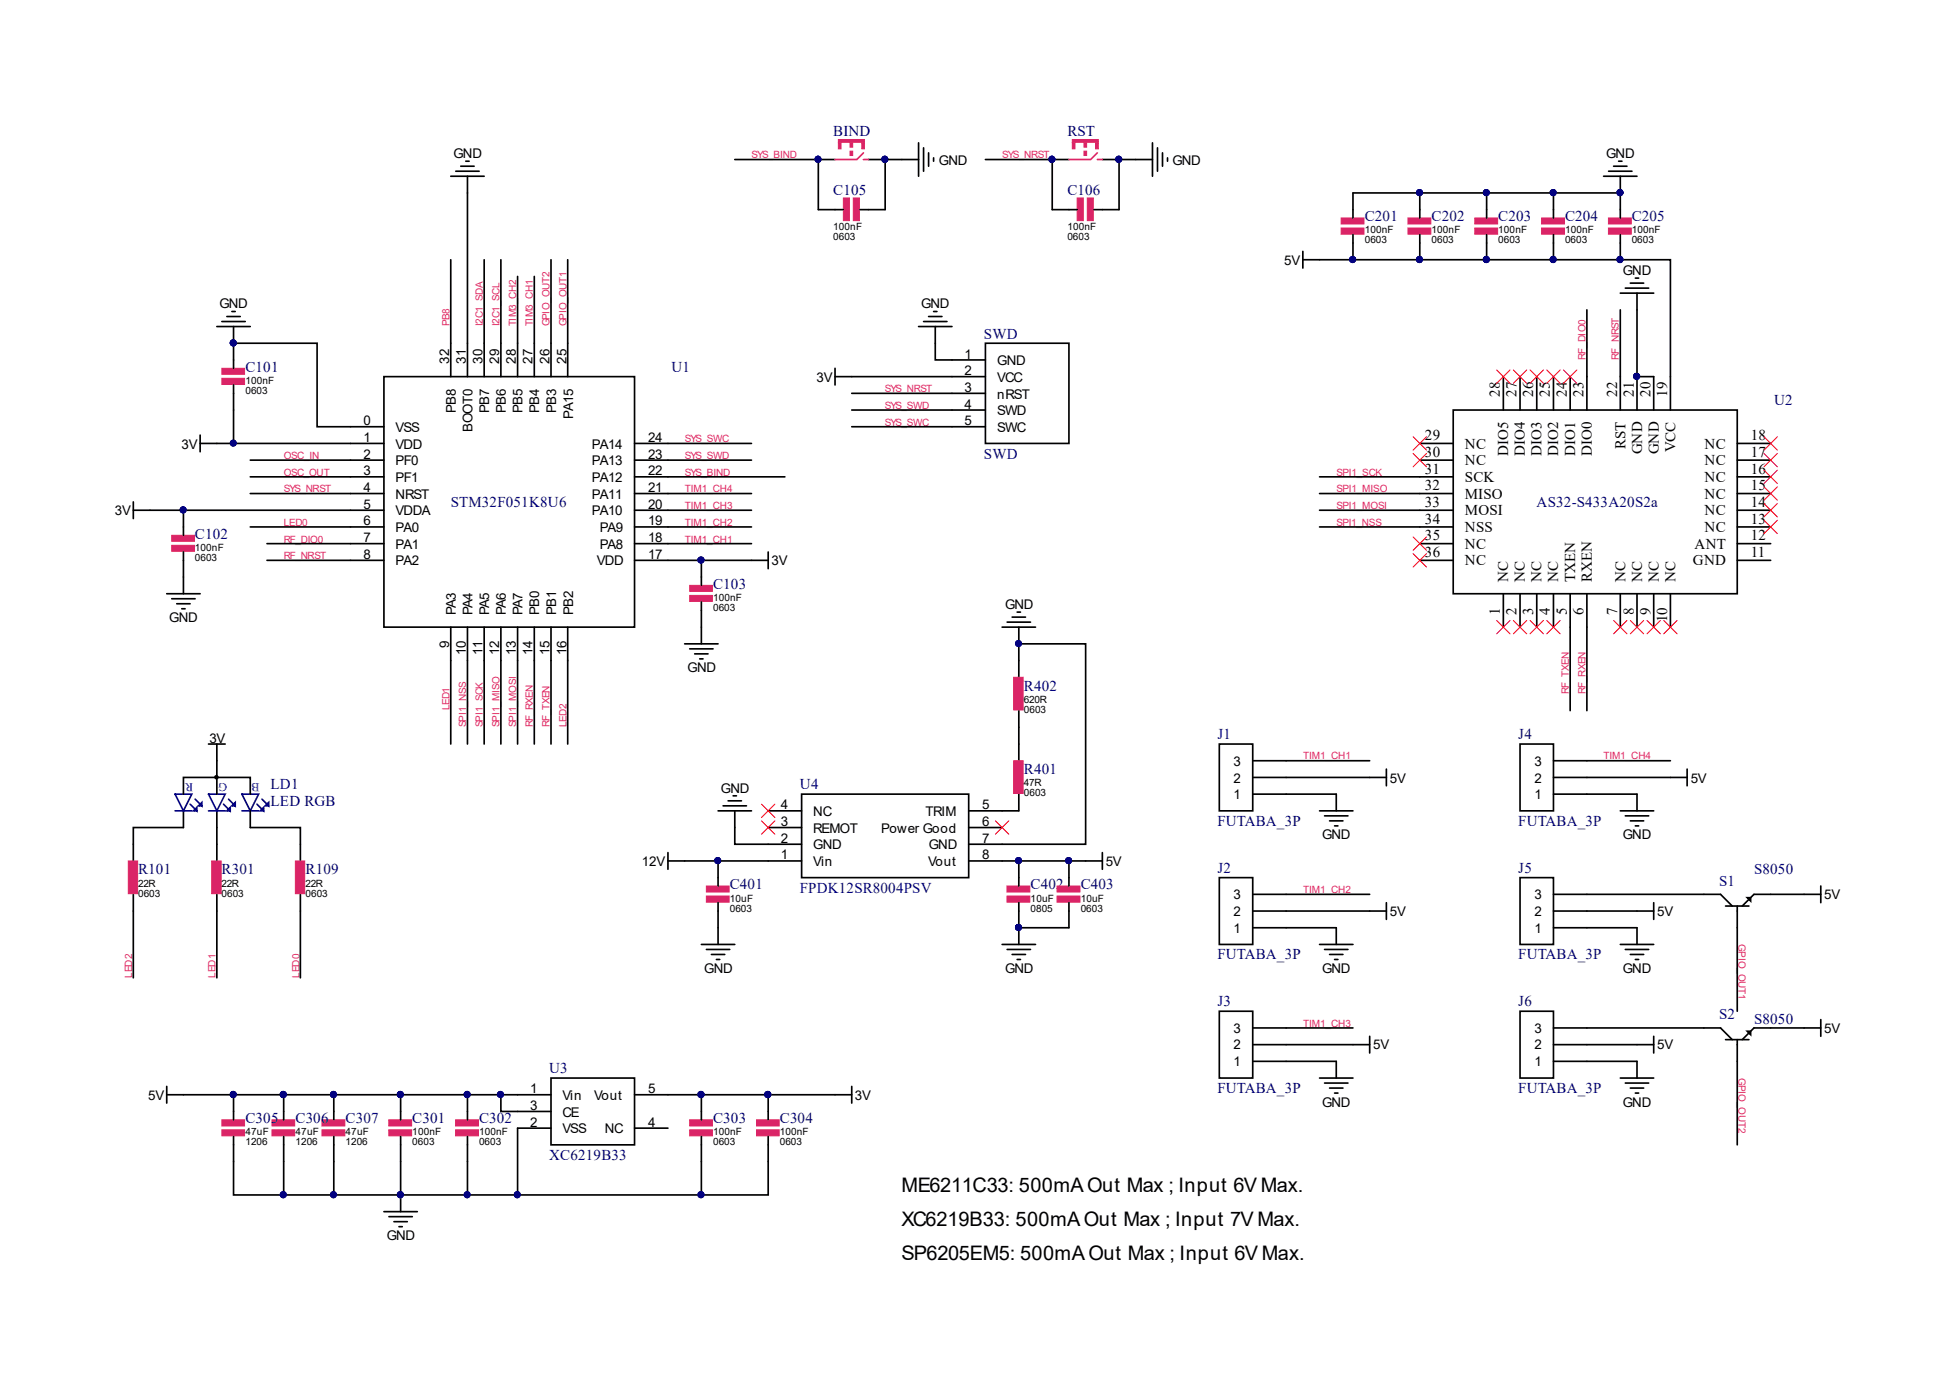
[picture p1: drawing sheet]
<svg xmlns="http://www.w3.org/2000/svg" width="297mm" height="210mm" viewBox="0 0 297 210" stroke-linecap="round" stroke-linejoin="round" font-family="sans-serif">
<g fill="none" stroke="#000" stroke-width=".25">
<path d="M68.6 39.5v17.8M68.6 26.8h5.1M69.4 26h3.5M70.1 25.3h2.1M70.9 24.5h.5M71.1 26.8v30.5M73.7 39.5v17.8M76.2 39.5v17.8M83.8 39.5v17.8M86.4 39.5v17.8M111.8 24.3h12.7v7.6h3.8M124.5 24.3h2.6"/>
<path d="M132.2 24.3h2.5M139.8 24.3h-5.1v7.6h-3.8M139.8 21.7v5.1M140.5 22.5v3.5M141.3 23.2v2.1M142.1 24v.5M149.9 24.3h10.2v7.6h3.8M160.1 24.3h2.6M167.7 24.3h2.6M175.4 24.3h-5.1v7.6h-3.8M175.4 21.7v5.1M176.1 22.5v3.5"/>
<path d="M176.9 23.2v2.1M177.7 24v.5M198.3 39.5h55.9v22.9M198.3 38.2v2.6M205.9 35.7v3.8M216.1 29.3v3.9M216.1 35.7v3.8M226.2 29.3v3.9M226.2 35.7v3.8M236.4 29.3v3.9M236.4 35.7v3.8M244 26.8h5.1"/>
<path d="M244.8 26h3.5M245.5 25.3h2.1M246.3 24.5h.5M246.6 26.8v6.4M246.6 35.7v3.8M246.6 29.3h-40.7v3.9M33 49.7h5.1M33.8 48.9h3.5M34.5 48.1h2.1M35.3 47.4h.5M35.5 49.7v6.3M35.5 58.6v8.8"/>
<path d="M35.5 52.2h12.8v12.7h10.1M58.4 57.3h38.2v38.1h-38.2zM78.8 42v15.3M81.3 42v15.3M127.1 56v2.6M127.1 57.3h22.8M129.6 59.8h20.3M139.8 49.7h5.1M140.5 48.9h3.6M141.3 48.1h2M142.1 47.4h.5M142.3 49.7v5h7.6"/>
<path d="M149.9 52.2h12.8v15.2h-12.8zM228.8 57.3v5.1M231.3 57.3v5.1M233.8 57.3v5.1M236.4 57.3v5.1M238.9 57.3v5.1M241.5 47.1v15.3M246.6 47.1v15.3M246.6 44.6h5M247.3 43.8h3.6M248.1 43.1h2M248.9 42.3h.5"/>
<path d="M249.1 44.6v12.7h2.5v5.1M249.1 57.3v5.1M20.3 76.3v2.6M20.3 77.6h38.1M27.9 77.6v3.8M30.5 66.2v2.5M30.5 67.4h27.9M38.1 70h20.3M38.1 72.5h20.3M38.1 75.1h20.3M96.6 67.4h17.8M96.6 70h17.8"/>
<path d="M96.6 72.5h22.8M96.6 75.1h17.8M96.6 77.6h17.8M129.6 64.9h20.3M129.6 62.4h20.3M200.8 72.5h20.3M200.8 75.1h20.3M200.8 77.6h20.3M216.1 67.4h5M216.1 70h5M221.1 62.4h43.3v27.9h-43.3zM264.4 67.4h5"/>
<path d="M264.4 70h5M264.4 72.5h5M264.4 75.1h5M264.4 77.6h5M25.4 90.3h5.1M26.1 91.1h3.6M26.9 91.8h2M27.7 92.6h.5M27.9 84v6.3M38.1 80.1h20.3M40.6 82.7h17.8M40.6 85.2h17.8"/>
<path d="M68.6 95.4v17.8M71.1 95.4v17.8M73.7 95.4v17.8M76.2 95.4v17.8M78.8 95.4v17.8M81.3 95.4v17.8M83.8 95.4v17.8M86.4 95.4v17.8M96.6 85.2h20.3M96.6 80.1h17.8M96.6 82.7h17.8M104.2 97.9h5.1"/>
<path d="M104.9 98.7h3.6M105.7 99.5h2M106.7 85.2v3.8M106.7 91.6v6.3M116.9 84v2.5M152.5 95.4h5.1M153.3 94.6h3.5M154 93.9h2.1M154.8 93.1h.5M155 95.4v2.5M200.8 80.1h20.3M216.1 82.7h5"/>
<path d="M216.1 85.2h5M228.8 90.3v5.1M231.3 90.3v5.1M233.8 90.3v5.1M236.4 90.3v5.1M238.9 90.3v17.8M241.5 90.3v17.8M246.6 90.3v5.1M249.1 90.3v5.1M251.6 90.3v5.1M254.2 90.3v5.1M264.4 80.1h5"/>
<path d="M264.4 82.7h5M264.4 85.2h5M31.7 113.2h2.6M33 113.2v7.6M33.1 118.2l-.1-.2-.3 .2 .2 .2 .2-.1M106.5 100.2h.5M155 103v-5.1h10.2v30.5h-17.8M155 108.1v7.6M185.5 113.2h5.1v10.1h-5.1zM190.6 118.3h20.4M190.6 115.7h17.8M211 117v2.5"/>
<path d="M231.3 113.2h5.1v10.1h-5.1zM236.4 118.3h20.3M236.4 115.7h17.8M256.7 117v2.5M20.3 136v12.7M27.9 120.8v-2.5h10.2v2.5M27.9 123.3v2.6h-7.6v5.1M33 123.3v7.7M33 136v12.7M38.1 123.3v2.6h7.6v5.1M45.7 136v12.7M101.6 129.7v2.5"/>
<path d="M101.6 131h20.4M109.3 123.3h5.1M109.3 131v3.8M109.3 137.3v6.4M110 122.6h3.6M110.8 121.8h2M111.6 121h.5M111.8 123.3v5.1h10.2M116.9 123.3h5.1M116.9 125.9h5.1M122 120.8h25.4v12.7h-25.4zM147.4 131h20.3"/>
<path d="M147.4 125.9h5.1M155 120.8v2.5h-7.6M155 131v3.8M155 137.3v6.4M162.7 137.3v3.8h-7.7M162.7 131v3.8M167.7 129.7v2.5M185.5 133.5h5.1v10.2h-5.1zM190.6 120.8h12.7v2.5M190.6 138.6h20.4M190.6 136h17.8M200.8 123.3h5.1"/>
<path d="M201.6 124.1h3.5M202.3 124.9h2.1M203.1 125.6h.5M211 137.3v2.5M231.3 133.5h5.1v10.2h-5.1zM236.4 120.8h12.7v2.5M236.4 138.6h15.2M236.4 136h25.4l1.8 1.8M246.6 123.3h5M247.3 124.1h3.6M248.1 124.9h2M248.9 125.6h.5"/>
<path d="M251.6 137.3v2.5M262.6 137.8h3.5M264.4 137.8v16M265.9 136.5h.5v.5zM277.1 136h-10.2l-1.8 1.8M277.1 134.8v2.5M106.7 143.7h5.1M107.5 144.4h3.6M108.3 145.2h2M109 145.9h.5M152.5 143.7h5.1M153.3 144.4h3.5"/>
<path d="M154 145.2h2.1M154.8 145.9h.5M185.5 153.8h5.1v10.2h-5.1zM190.6 141.1h12.7v2.6M190.6 158.9h17.8M190.6 156.4h15.3M200.8 143.7h5.1M201.6 144.4h3.5M202.3 145.2h2.1M203.1 145.9h.5M208.4 157.6v2.6M231.3 153.8h5.1v10.2h-5.1z"/>
<path d="M236.4 141.1h12.7v2.6M236.4 158.9h15.2M236.4 156.4h25.4l1.8 1.7M246.6 143.7h5M247.3 144.4h3.6M248.1 145.2h2M248.9 145.9h.5M251.6 157.6v2.6M262.6 158.1h3.5M264.4 158.1v16M265.9 156.9h.5v.5zM277.1 156.4h-10.2l-1.8 1.7"/>
<path d="M277.1 155.1v2.5M25.4 165.2v2.6M25.4 166.5h58.4M35.5 172.9v8.9h15.3M35.5 166.5v3.8M43.2 166.5v3.8M43.2 172.9v8.9M50.8 172.9v8.9h10.2v2.5M50.8 166.5v3.8M61 172.9v8.9h55.9v-8.9M61 166.5v3.8M71.1 166.5v3.8"/>
<path d="M71.1 172.9v8.9M76.2 166.5v2.6h7.6M83.8 171.6h-5v10.2M83.8 164h12.8v10.1h-12.8zM96.6 166.5h33M96.6 171.6h5M106.7 166.5v3.8M106.7 172.9v8.9M116.9 166.5v3.8M129.6 165.2v2.6M190.6 161.4h12.7v2.6M200.8 164h5.1"/>
<path d="M201.6 164.7h3.5M202.3 165.5h2.1M203.1 166.3h.5M236.4 161.4h12.7v2.6M246.6 164h5M247.3 164.7h3.6M248.1 165.5h2M248.9 166.3h.5M58.4 184.3h5.1M59.2 185.1h3.5M59.9 185.8h2.1M60.7 186.6h.5"/>
</g>
<g fill="#000080" stroke="#000080" stroke-width=".15">
<circle cx="249" cy="57.2" r=".46"/>
<circle cx="27.9" cy="77.6" r=".46"/>
<circle cx="35.5" cy="52.2" r=".46"/>
<circle cx="106.7" cy="85.2" r=".46"/>
<circle cx="60.9" cy="166.5" r=".46"/>
<circle cx="71.1" cy="166.5" r=".46"/>
<circle cx="106.7" cy="166.5" r=".47"/>
<circle cx="116.8" cy="166.5" r=".47"/>
<circle cx="60.9" cy="181.7" r=".46"/>
<circle cx="205.8" cy="39.5" r=".46"/>
<circle cx="216" cy="29.3" r=".46"/>
<circle cx="216" cy="39.5" r=".46"/>
<circle cx="226.2" cy="39.5" r=".46"/>
<circle cx="226.2" cy="29.3" r=".46"/>
<circle cx="236.3" cy="39.5" r=".46"/>
<circle cx="236.3" cy="29.3" r=".46"/>
<circle cx="246.5" cy="39.5" r=".46"/>
<circle cx="246.5" cy="29.3" r=".46"/>
<circle cx="124.5" cy="24.2" r=".46"/>
<circle cx="134.6" cy="24.2" r=".46"/>
<circle cx="160.1" cy="24.2" r=".46"/>
<circle cx="170.2" cy="24.2" r=".46"/>
<circle cx="50.7" cy="166.5" r=".46"/>
<circle cx="43.1" cy="166.5" r=".47"/>
<circle cx="35.5" cy="166.5" r=".46"/>
<circle cx="155" cy="141.1" r=".46"/>
<circle cx="155" cy="130.9" r=".46"/>
<circle cx="109.2" cy="130.9" r=".46"/>
<circle cx="155" cy="97.9" r=".46"/>
<circle cx="162.6" cy="130.9" r=".46"/>
<circle cx="106.7" cy="181.7" r=".47"/>
<circle cx="78.7" cy="181.7" r=".46"/>
<circle cx="71.1" cy="181.7" r=".46"/>
<circle cx="76.2" cy="166.5" r=".47"/>
<circle cx="35.5" cy="67.4" r=".46"/>
<circle cx="50.7" cy="181.7" r=".46"/>
<circle cx="43.1" cy="181.7" r=".47"/>
</g>
<g fill="none" stroke="#f00" stroke-width=".15">
<path d="M227.7 56.3l2.1 2M229.8 56.3l-2.1 2M230.3 56.3l2 2M232.3 56.3l-2 2M232.8 56.3l2.1 2M234.9 56.3l-2.1 2M235.4 56.3l2 2M237.4 56.3l-2 2M237.9 56.3l2.1 2M240 56.3l-2.1 2M215 69l2.1 2M215 66.4l2.1 2.1"/>
<path d="M217.1 69l-2.1 2M217.1 66.4l-2.1 2.1M268.4 66.4l2.1 2.1M268.4 69l2.1 2M268.4 71.5l2.1 2M268.4 74.1l2.1 2M268.4 76.6l2.1 2M268.4 79.1l2.1 2.1M270.5 76.6l-2.1 2M270.5 74.1l-2.1 2M270.5 66.4l-2.1 2.1M270.5 69l-2.1 2"/>
<path d="M270.5 71.5l-2.1 2M270.5 79.1l-2.1 2.1M215 81.7l2.1 2M215 84.2l2.1 2M217.1 84.2l-2.1 2M217.1 81.7l-2.1 2M227.7 94.4l2.1 2M229.8 94.4l-2.1 2M230.3 94.4l2 2M232.3 94.4l-2 2M232.8 94.4l2.1 2M234.9 94.4l-2.1 2"/>
<path d="M235.4 94.4l2 2M237.4 94.4l-2 2M245.5 94.4l2.1 2M247.6 94.4l-2.1 2M248.1 94.4l2 2M250.1 94.4l-2 2M250.6 94.4l2.1 2M252.7 94.4l-2.1 2M253.2 94.4l2 2M255.2 94.4l-2 2M115.9 122.3l2 2M115.9 124.9l2 2"/>
<path d="M117.9 122.3l-2 2M117.9 124.9l-2 2M151.5 124.9l2 2M153.5 124.9l-2 2"/>
</g>
<g fill="#da2467" stroke="#da2467" stroke-width=".15">
<path d="M26.1 82.9h3.5v1h-3.5z"/>
<path d="M26.1 81.4h3.5v.9h-3.5z"/>
<path d="M33.8 57.5h3.4v1h-3.4z"/>
<path d="M33.8 56h3.4v.9h-3.4z"/>
<path d="M104.9 90.6h3.5v.9h-3.5z"/>
<path d="M104.9 89h3.5v1h-3.5z"/>
<path d="M59.2 171.8h3.4v1h-3.4z"/>
<path d="M59.2 170.3h3.4v1h-3.4z"/>
<path d="M69.3 171.8h3.5v1h-3.5z"/>
<path d="M69.3 170.3h3.5v1h-3.5z"/>
<path d="M104.9 171.8h3.5v1h-3.5z"/>
<path d="M104.9 170.3h3.5v1h-3.5z"/>
<path d="M115.1 171.8h3.5v1h-3.5z"/>
<path d="M115.1 170.3h3.5v1h-3.5z"/>
<path d="M204.1 34.7h3.5v.9h-3.5z"/>
<path d="M204.1 33.2h3.5v.9h-3.5z"/>
<path d="M214.2 33.2h3.5v.9h-3.5z"/>
<path d="M214.2 34.7h3.5v.9h-3.5z"/>
<path d="M224.4 34.7h3.5v.9h-3.5z"/>
<path d="M224.4 33.2h3.5v.9h-3.5z"/>
<path d="M234.6 34.7h3.5v.9h-3.5z"/>
<path d="M234.6 33.2h3.5v.9h-3.5z"/>
<path d="M244.8 34.7h3.4v.9h-3.4z"/>
<path d="M244.8 33.2h3.4v.9h-3.4z"/>
<path d="M127.6 21.2h3.9v.4h-3.9z"/>
<path d="M127.6 21.7h.4v.9h-.4z"/>
<path d="M131.1 21.7h.4v.9h-.4z"/>
<path d="M129.4 21.7h.4v.7h-.4z"/>
<path d="M129.4 23h.4v.7h-.4z"/>
<path d="M163.2 21.2h3.9v.4h-3.9z"/>
<path d="M163.2 21.7h.4v.9h-.4z"/>
<path d="M166.7 21.7h.4v.9h-.4z"/>
<path d="M165 21.7h.4v.7h-.4z"/>
<path d="M165 23h.4v.7h-.4z"/>
<path d="M129.8 30.1h1v3.5h-1z"/>
<path d="M128.3 30.1h1v3.5h-1z"/>
<path d="M165.5 30.1h.9v3.5h-.9z"/>
<path d="M163.9 30.1h.9v3.5h-.9z"/>
<path d="M32.2 131h1.5v4.9h-1.5z"/>
<path d="M19.5 131h1.4v4.9h-1.4z"/>
<path d="M49 171.8h3.5v1h-3.5z"/>
<path d="M49 170.3h3.5v1h-3.5z"/>
<path d="M41.4 171.8h3.4v1h-3.4z"/>
<path d="M41.4 170.3h3.4v1h-3.4z"/>
<path d="M33.8 171.8h3.4v1h-3.4z"/>
<path d="M33.8 170.3h3.4v1h-3.4z"/>
<path d="M44.9 131h1.5v4.9h-1.5z"/>
<path d="M153.2 136.3h3.5v.9h-3.5z"/>
<path d="M153.2 134.8h3.5v.9h-3.5z"/>
<path d="M107.5 136.3h3.4v.9h-3.4z"/>
<path d="M107.5 134.8h3.4v.9h-3.4z"/>
<path d="M154.2 115.7h1.5v5h-1.5z"/>
<path d="M154.2 103h1.5v5h-1.5z"/>
<path d="M160.9 136.3h3.4v.9h-3.4z"/>
<path d="M160.9 134.8h3.4v.9h-3.4z"/>
</g>
<path d="M131.4 23.2l-1 1.1h-3.3M131.4 24.3h.8M167 23.2l-1 1.1h-3.3M167 24.3h.7" fill="none" stroke="#da2467" stroke-width=".25"/>
<path d="M265.9 136.5h.5v.5zM265.9 156.9h.5v.5z" fill="#000"/>
<path d="M26.6 120.8h2.6l-1.3 2.5zM26.6 123.3h2.6M28.9 122.3l1 1v-.5l-.5 .5h.5M29.7 121.6l1 1v-.5l-.5 .5h.5M31.7 120.8h2.6l-1.3 2.5zM31.7 123.3h2.6M34 122.3l1 1v-.5l-.5 .5h.5M34.8 121.6l1 1v-.5l-.5 .5h.5M36.8 120.8h2.6l-1.3 2.5zM36.8 123.3h2.6M39.1 122.3l1 1v-.5l-.5 .5h.5M39.9 121.6l1 1v-.5l-.5 .5h.5" fill="none" stroke="#11037f" stroke-width=".25"/>
<g font-size="3">
<text x="137.2" y="181.4">ME6211C33: 500mAOut Max ; Input 6V Max.</text>
<text x="137.2" y="186.4">XC6219B33: 500mAOut Max ; Input 7V Max.</text>
<text x="137.2" y="191.6">SP6205EM5: 500mAOut Max ; Input 6V Max.</text>
</g>
<g font-size="2.3" fill="#000080">
<text x="126.8" y="20.7">BIND</text>
<text x="162.4" y="20.7">RST</text>
<text x="126.8" y="29.6">C105</text>
<text x="162.4" y="29.6">C106</text>
<text x="207.7" y="33.6">C201</text>
<text x="217.8" y="33.6">C202</text>
<text x="228" y="33.6">C203</text>
<text x="238.1" y="33.6">C204</text>
<text x="248.3" y="33.6">C205</text>
<text x="149.7" y="51.5">SWD</text>
<text x="37.4" y="56.6">C101</text>
<text x="102.2" y="56.6">U1</text>
<text x="270" y="61.6">U2</text>
<text x="149.7" y="69.8">SWD</text>
<text x="68.6" y="77.1">STM32F051K8U6</text>
<text x="233.8" y="77.1">AS32-S433A20S2a</text>
<text x="29.7" y="81.9">C102</text>
<text x="108.5" y="89.5">C103</text>
<text x="155.8" y="105.1">R402</text>
<text x="185.3" y="112.5">J1</text>
<text x="231" y="112.5">J4</text>
<text x="155.8" y="117.8">R401</text>
<text x="41.2" y="120.1">LD1</text>
<text x="41.2" y="122.6">LED RGB</text>
<text x="121.7" y="120.1">U4</text>
<text x="185.3" y="125.6">FUTABA_3P</text>
<text x="231" y="125.6">FUTABA_3P</text>
<text x="21" y="133">R101</text>
<text x="33.7" y="133">R301</text>
<text x="46.5" y="133">R109</text>
<text x="111.1" y="135.3">C401</text>
<text x="121.7" y="135.8">FPDK12SR8004PSV</text>
<text x="156.8" y="135.3">C402</text>
<text x="164.4" y="135.3">C403</text>
<text x="185.3" y="132.7">J2</text>
<text x="231" y="132.7">J5</text>
<text x="261.6" y="134.8">S1</text>
<text x="266.9" y="133">S8050</text>
<text x="185.3" y="145.9">FUTABA_3P</text>
<text x="231" y="145.9">FUTABA_3P</text>
<text x="185.3" y="153">J3</text>
<text x="231" y="153">J6</text>
<text x="261.6" y="155.1">S2</text>
<text x="266.9" y="155.8">S8050</text>
<text x="83.6" y="163.2">U3</text>
<text x="185.3" y="166.3">FUTABA_3P</text>
<text x="231" y="166.3">FUTABA_3P</text>
<text x="37.4" y="170.9">C305</text>
<text x="45" y="170.9">C306</text>
<text x="52.6" y="170.9">C307</text>
<text x="62.7" y="170.9">C301</text>
<text x="72.9" y="170.9">C302</text>
<text x="108.5" y="170.9">C303</text>
<text x="118.7" y="170.9">C304</text>
<text x="83.6" y="176.5">XC6219B33</text>
</g>
<g font-size="2.3">
<text x="228.2" y="60.4" transform="rotate(-90 228.2 60.4)">28</text>
<text x="230.8" y="60.4" transform="rotate(-90 230.8 60.4)">27</text>
<text x="233.3" y="60.4" transform="rotate(-90 233.3 60.4)">26</text>
<text x="235.9" y="60.4" transform="rotate(-90 235.9 60.4)">25</text>
<text x="238.4" y="60.4" transform="rotate(-90 238.4 60.4)">24</text>
<text x="240.9" y="60.4" transform="rotate(-90 240.9 60.4)">23</text>
<text x="246.1" y="60.4" transform="rotate(-90 246.1 60.4)">22</text>
<text x="248.6" y="60.4" transform="rotate(-90 248.6 60.4)">21</text>
<text x="251.2" y="60.4" transform="rotate(-90 251.2 60.4)">20</text>
<text x="253.7" y="60.4" transform="rotate(-90 253.7 60.4)">19</text>
<text x="216.8" y="67">29</text>
<text x="216.8" y="69.5">30</text>
<text x="222.9" y="68.2">NC</text>
<text x="222.9" y="70.8">NC</text>
<text x="229.5" y="69.3" transform="rotate(-90 229.5 69.3)">DIO5</text>
<text x="232.1" y="69.3" transform="rotate(-90 232.1 69.3)">DIO4</text>
<text x="234.6" y="69.3" transform="rotate(-90 234.6 69.3)">DIO3</text>
<text x="237.1" y="69.3" transform="rotate(-90 237.1 69.3)">DIO2</text>
<text x="239.7" y="69.3" transform="rotate(-90 239.7 69.3)">DIO1</text>
<text x="242.2" y="69.3" transform="rotate(-90 242.2 69.3)">DIO0</text>
<text x="247.4" y="68.3" transform="rotate(-90 247.4 68.3)">RST</text>
<text x="249.9" y="69.1" transform="rotate(-90 249.9 69.1)">GND</text>
<text x="252.4" y="69.1" transform="rotate(-90 252.4 69.1)">GND</text>
<text x="255" y="68.8" transform="rotate(-90 255 68.8)">VCC</text>
<text x="259.4" y="70.8">NC</text>
<text x="259.4" y="68.2">NC</text>
<text x="266.4" y="69.5">17</text>
<text x="266.4" y="67">18</text>
<text x="216.8" y="72">31</text>
<text x="216.8" y="74.6">32</text>
<text x="216.8" y="77.1">33</text>
<text x="222.9" y="73.3">SCK</text>
<text x="222.9" y="75.8">MISO</text>
<text x="259.4" y="75.8">NC</text>
<text x="259.4" y="73.3">NC</text>
<text x="266.4" y="77.1">14</text>
<text x="266.4" y="74.6">15</text>
<text x="266.4" y="72">16</text>
<text x="216.8" y="79.6">34</text>
<text x="216.8" y="82.2">35</text>
<text x="222.9" y="78.4">MOSI</text>
<text x="222.9" y="80.9">NSS</text>
<text x="222.9" y="83.5">NC</text>
<text x="257.9" y="83.5">ANT</text>
<text x="259.4" y="80.9">NC</text>
<text x="259.4" y="78.4">NC</text>
<text x="266.4" y="79.6">13</text>
<text x="266.4" y="82.2">12</text>
<text x="216.8" y="84.7">36</text>
<text x="222.9" y="86">NC</text>
<text x="229.5" y="88.5" transform="rotate(-90 229.5 88.5)">NC</text>
<text x="232.1" y="88.5" transform="rotate(-90 232.1 88.5)">NC</text>
<text x="234.6" y="88.5" transform="rotate(-90 234.6 88.5)">NC</text>
<text x="237.1" y="88.5" transform="rotate(-90 237.1 88.5)">NC</text>
<text x="239.7" y="88.5" transform="rotate(-90 239.7 88.5)">TXEN</text>
<text x="242.2" y="88.5" transform="rotate(-90 242.2 88.5)">RXEN</text>
<text x="247.4" y="88.5" transform="rotate(-90 247.4 88.5)">NC</text>
<text x="249.9" y="88.5" transform="rotate(-90 249.9 88.5)">NC</text>
<text x="252.4" y="88.5" transform="rotate(-90 252.4 88.5)">NC</text>
<text x="255" y="88.5" transform="rotate(-90 255 88.5)">NC</text>
<text x="257.6" y="86">GND</text>
<text x="266.4" y="84.7">11</text>
<text x="228.2" y="93.5" transform="rotate(-90 228.2 93.5)">1</text>
<text x="230.8" y="93.5" transform="rotate(-90 230.8 93.5)">2</text>
<text x="233.3" y="93.5" transform="rotate(-90 233.3 93.5)">3</text>
<text x="235.9" y="93.5" transform="rotate(-90 235.9 93.5)">4</text>
<text x="238.4" y="93.5" transform="rotate(-90 238.4 93.5)">5</text>
<text x="240.9" y="93.5" transform="rotate(-90 240.9 93.5)">6</text>
<text x="246.1" y="93.5" transform="rotate(-90 246.1 93.5)">7</text>
<text x="248.6" y="93.5" transform="rotate(-90 248.6 93.5)">8</text>
<text x="251.2" y="93.5" transform="rotate(-90 251.2 93.5)">9</text>
<text x="253.7" y="94.6" transform="rotate(-90 253.7 94.6)">10</text>
</g>
<g font-size="2">
<text x="69" y="24">GND</text>
<text x="142.9" y="25">GND</text>
<text x="178.4" y="25">GND</text>
<text x="244.4" y="24">GND</text>
<text x="195.4" y="40.2">5V</text>
<text x="246.9" y="41.8">GND</text>
<text x="33.4" y="46.9">GND</text>
<text x="140.2" y="46.9">GND</text>
<text x="68.3" y="55.3" transform="rotate(-90 68.3 55.3)">32</text>
<text x="70.9" y="55.3" transform="rotate(-90 70.9 55.3)">31</text>
<text x="73.4" y="55.3" transform="rotate(-90 73.4 55.3)">30</text>
<text x="75.9" y="55.3" transform="rotate(-90 75.9 55.3)">29</text>
<text x="78.5" y="55.3" transform="rotate(-90 78.5 55.3)">28</text>
<text x="81" y="55.3" transform="rotate(-90 81 55.3)">27</text>
<text x="83.6" y="55.3" transform="rotate(-90 83.6 55.3)">26</text>
<text x="86.2" y="55.3" transform="rotate(-90 86.2 55.3)">25</text>
<text x="124.3" y="58.1">3V</text>
<text x="146.8" y="59.6">3</text>
<text x="146.8" y="54.5">1</text>
<text x="146.8" y="57.1">2</text>
<text x="151.8" y="58.1">VCC</text>
<text x="151.8" y="55.5">GND</text>
<text x="55.3" y="64.7">0</text>
<text x="60.2" y="65.7">VSS</text>
<text x="69.3" y="62.8" transform="rotate(-90 69.3 62.8)">PB8</text>
<text x="71.9" y="65.7" transform="rotate(-90 71.9 65.7)">BOOT0</text>
<text x="74.4" y="62.8" transform="rotate(-90 74.4 62.8)">PB7</text>
<text x="77" y="62.8" transform="rotate(-90 77 62.8)">PB6</text>
<text x="79.5" y="62.8" transform="rotate(-90 79.5 62.8)">PB5</text>
<text x="82" y="62.8" transform="rotate(-90 82 62.8)">PB4</text>
<text x="84.7" y="62.8" transform="rotate(-90 84.7 62.8)">PB3</text>
<text x="87.2" y="63.7" transform="rotate(-90 87.2 63.7)">PA15</text>
<text x="146.8" y="62.1">4</text>
<text x="146.8" y="64.7">5</text>
<text x="151.8" y="60.6">nRST</text>
<text x="151.8" y="63.2">SWD</text>
<text x="151.8" y="65.7">SWC</text>
<text x="27.6" y="68.2">3V</text>
<text x="55.3" y="67.2">1</text>
<text x="55.3" y="69.8">2</text>
<text x="60.2" y="68.2">VDD</text>
<text x="60.2" y="70.8">PF0</text>
<text x="90.1" y="70.8">PA13</text>
<text x="90.1" y="68.2">PA14</text>
<text x="98.6" y="69.8">23</text>
<text x="98.6" y="67.2">24</text>
<text x="55.3" y="74.8">4</text>
<text x="55.3" y="77.4">5</text>
<text x="55.3" y="72.3">3</text>
<text x="60.2" y="73.3">PF1</text>
<text x="60.2" y="75.8">NRST</text>
<text x="90.1" y="75.8">PA11</text>
<text x="90.1" y="73.3">PA12</text>
<text x="98.6" y="77.4">20</text>
<text x="98.6" y="74.8">21</text>
<text x="98.6" y="72.3">22</text>
<text x="17.5" y="78.4">3V</text>
<text x="55.3" y="79.9">6</text>
<text x="55.3" y="82.4">7</text>
<text x="60.2" y="78.4">VDDA</text>
<text x="60.2" y="80.9">PA0</text>
<text x="60.2" y="83.5">PA1</text>
<text x="90.1" y="78.4">PA10</text>
<text x="91.3" y="83.5">PA8</text>
<text x="91.3" y="80.9">PA9</text>
<text x="98.6" y="82.4">18</text>
<text x="98.6" y="79.9">19</text>
<text x="55.3" y="85">8</text>
<text x="60.2" y="86">PA2</text>
<text x="90.8" y="86">VDD</text>
<text x="98.6" y="85">17</text>
<text x="117.4" y="86">3V</text>
<text x="25.8" y="94.6">GND</text>
<text x="69.3" y="93.6" transform="rotate(-90 69.3 93.6)">PA3</text>
<text x="71.9" y="93.6" transform="rotate(-90 71.9 93.6)">PA4</text>
<text x="74.4" y="93.6" transform="rotate(-90 74.4 93.6)">PA5</text>
<text x="77" y="93.6" transform="rotate(-90 77 93.6)">PA6</text>
<text x="79.5" y="93.6" transform="rotate(-90 79.5 93.6)">PA7</text>
<text x="82" y="93.6" transform="rotate(-90 82 93.6)">PB0</text>
<text x="84.7" y="93.6" transform="rotate(-90 84.7 93.6)">PB1</text>
<text x="87.2" y="93.6" transform="rotate(-90 87.2 93.6)">PB2</text>
<text x="152.9" y="92.6">GND</text>
<text x="68.3" y="98.6" transform="rotate(-90 68.3 98.6)">9</text>
<text x="70.9" y="99.7" transform="rotate(-90 70.9 99.7)">10</text>
<text x="73.4" y="99.7" transform="rotate(-90 73.4 99.7)">11</text>
<text x="75.9" y="99.7" transform="rotate(-90 75.9 99.7)">12</text>
<text x="78.5" y="99.7" transform="rotate(-90 78.5 99.7)">13</text>
<text x="81" y="99.7" transform="rotate(-90 81 99.7)">14</text>
<text x="83.6" y="99.7" transform="rotate(-90 83.6 99.7)">15</text>
<text x="86.2" y="99.7" transform="rotate(-90 86.2 99.7)">16</text>
<text x="104.6" y="102.2">GND</text>
<text x="31.9" y="113">3V</text>
<text x="187.7" y="119">2</text>
<text x="187.7" y="116.5">3</text>
<text x="211.5" y="119">5V</text>
<text x="233.5" y="119">2</text>
<text x="233.5" y="116.5">3</text>
<text x="257.3" y="119">5V</text>
<text x="109.7" y="120.6">GND</text>
<text x="118.8" y="123.1">4</text>
<text x="118.8" y="125.6">3</text>
<text x="123.7" y="124.1">NC</text>
<text x="140.8" y="124.1">TRIM</text>
<text x="149.5" y="125.6">6</text>
<text x="149.5" y="123.1">5</text>
<text x="187.7" y="121.6">1</text>
<text x="233.5" y="121.6">1</text>
<text x="97.7" y="131.7">12V</text>
<text x="118.8" y="128.2">2</text>
<text x="118.8" y="130.7">1</text>
<text x="123.7" y="126.7">REMOT</text>
<text x="123.7" y="129.2">GND</text>
<text x="123.7" y="131.7">Vin</text>
<text x="134.1" y="126.7">Power Good</text>
<text x="141.3" y="131.7">Vout</text>
<text x="141.3" y="129.2">GND</text>
<text x="149.5" y="128.2">7</text>
<text x="149.5" y="130.7">8</text>
<text x="168.3" y="131.7">5V</text>
<text x="201.2" y="127.7">GND</text>
<text x="246.9" y="127.7">GND</text>
<text x="187.7" y="136.8">3</text>
<text x="233.5" y="136.8">3</text>
<text x="277.6" y="136.8">5V</text>
<text x="187.7" y="141.9">1</text>
<text x="187.7" y="139.3">2</text>
<text x="211.5" y="139.3">5V</text>
<text x="233.5" y="141.9">1</text>
<text x="233.5" y="139.3">2</text>
<text x="252.2" y="139.3">5V</text>
<text x="107.2" y="148">GND</text>
<text x="152.9" y="148">GND</text>
<text x="201.2" y="148">GND</text>
<text x="246.9" y="148">GND</text>
<text x="187.7" y="159.6">2</text>
<text x="187.7" y="157.1">3</text>
<text x="209" y="159.6">5V</text>
<text x="233.5" y="159.6">2</text>
<text x="233.5" y="157.1">3</text>
<text x="252.2" y="159.6">5V</text>
<text x="277.6" y="157.1">5V</text>
<text x="22.6" y="167.3">5V</text>
<text x="80.7" y="166.3">1</text>
<text x="85.6" y="167.3">Vin</text>
<text x="90.4" y="167.3">Vout</text>
<text x="98.6" y="166.3">5</text>
<text x="130.1" y="167.3">3V</text>
<text x="187.7" y="162.2">1</text>
<text x="233.5" y="162.2">1</text>
<text x="80.7" y="171.4">2</text>
<text x="80.7" y="168.8">3</text>
<text x="85.6" y="172.4">VSS</text>
<text x="85.6" y="169.9">CE</text>
<text x="92" y="172.4">NC</text>
<text x="98.6" y="171.4">4</text>
<text x="201.2" y="168.3">GND</text>
<text x="246.9" y="168.3">GND</text>
<text x="58.8" y="188.6">GND</text>
</g>
<g font-size="1.9" fill="#00f">
<text x="29.4" y="119.1" transform="rotate(-180 29.4 119.1)">R</text>
<text x="34.6" y="119.1" transform="rotate(-180 34.6 119.1)">G</text>
<text x="39.5" y="119.1" transform="rotate(-180 39.5 119.1)">B</text>
</g>
<g font-size="1.5" fill="#da2467">
<text x="114.4" y="24.1">SYS_BIND</text>
<text x="152.5" y="24.1">SYS_NRST</text>
<text x="68.4" y="49.6" transform="rotate(-90 68.4 49.6)">PB8</text>
<text x="73.5" y="49.6" transform="rotate(-90 73.5 49.6)">I2C1_SDA</text>
<text x="76" y="49.6" transform="rotate(-90 76 49.6)">I2C1_SCL</text>
<text x="78.6" y="49.6" transform="rotate(-90 78.6 49.6)">TIM3_CH2</text>
<text x="81.1" y="49.6" transform="rotate(-90 81.1 49.6)">TIM3_CH1</text>
<text x="83.6" y="49.6" transform="rotate(-90 83.6 49.6)">GPIO_OUT2</text>
<text x="86.2" y="49.6" transform="rotate(-90 86.2 49.6)">GPIO_OUT1</text>
<text x="134.7" y="59.6">SYS_NRST</text>
<text x="241.3" y="54.8" transform="rotate(-90 241.3 54.8)">RF_DIO0</text>
<text x="246.4" y="54.8" transform="rotate(-90 246.4 54.8)">RF_NRST</text>
<text x="134.7" y="62.2">SYS_SWD</text>
<text x="134.7" y="64.8">SYS_SWC</text>
<text x="43.2" y="69.8">OSC_IN</text>
<text x="104.2" y="67.3">SYS_SWC</text>
<text x="104.2" y="69.8">SYS_SWD</text>
<text x="43.2" y="74.9">SYS_NRST</text>
<text x="43.2" y="72.4">OSC_OUT</text>
<text x="104.2" y="77.4">TIM1_CH3</text>
<text x="104.2" y="74.9">TIM1_CH4</text>
<text x="104.2" y="72.4">SYS_BIND</text>
<text x="203.4" y="72.4">SPI1_SCK</text>
<text x="203.4" y="74.9">SPI1_MISO</text>
<text x="203.4" y="77.4">SPI1_MOSI</text>
<text x="43.2" y="82.5">RF_DIO0</text>
<text x="43.2" y="80">LED0</text>
<text x="104.2" y="82.5">TIM1_CH1</text>
<text x="104.2" y="80">TIM1_CH2</text>
<text x="203.4" y="80">SPI1_NSS</text>
<text x="43.2" y="85.1">RF_NRST</text>
<text x="238.7" y="105.5" transform="rotate(-90 238.7 105.5)">RF_TXEN</text>
<text x="241.3" y="105.5" transform="rotate(-90 241.3 105.5)">RF_RXEN</text>
<text x="68.4" y="108.1" transform="rotate(-90 68.4 108.1)">LED1</text>
<text x="71" y="110.6" transform="rotate(-90 71 110.6)">SPI1_NSS</text>
<text x="73.5" y="110.6" transform="rotate(-90 73.5 110.6)">SPI1_SCK</text>
<text x="76" y="110.6" transform="rotate(-90 76 110.6)">SPI1_MISO</text>
<text x="78.6" y="110.6" transform="rotate(-90 78.6 110.6)">SPI1_MOSI</text>
<text x="81.1" y="110.6" transform="rotate(-90 81.1 110.6)">RF_RXEN</text>
<text x="83.6" y="110.6" transform="rotate(-90 83.6 110.6)">RF_TXEN</text>
<text x="86.2" y="110.6" transform="rotate(-90 86.2 110.6)">LED2</text>
<text x="198.3" y="115.5">TIM1_CH1</text>
<text x="244" y="115.5">TIM1_CH4</text>
<text x="198.3" y="135.9">TIM1_CH2</text>
<text x="264.5" y="143.7" transform="rotate(90 264.5 143.7)">GPIO_OUT1</text>
<text x="20.1" y="148.7" transform="rotate(-90 20.1 148.7)">LED2</text>
<text x="32.8" y="148.7" transform="rotate(-90 32.8 148.7)">LED1</text>
<text x="45.6" y="148.7" transform="rotate(-90 45.6 148.7)">LED0</text>
<text x="198.3" y="156.2">TIM1_CH3</text>
<text x="264.5" y="163.9" transform="rotate(90 264.5 163.9)">GPIO_OUT2</text>
</g>
<g font-size="1.5">
<text x="126.8" y="35">100nF</text>
<text x="162.4" y="35">100nF</text>
<text x="207.7" y="35.5">100nF</text>
<text x="217.8" y="35.5">100nF</text>
<text x="228" y="35.5">100nF</text>
<text x="238.1" y="35.5">100nF</text>
<text x="248.3" y="35.5">100nF</text>
<text x="126.8" y="36.5">0603</text>
<text x="162.4" y="36.5">0603</text>
<text x="207.7" y="37">0603</text>
<text x="217.8" y="37">0603</text>
<text x="228" y="37">0603</text>
<text x="238.1" y="37">0603</text>
<text x="248.3" y="37">0603</text>
<text x="37.4" y="58.3">100nF</text>
<text x="37.4" y="59.9">0603</text>
<text x="29.7" y="83.8">100nF</text>
<text x="29.7" y="85.3">0603</text>
<text x="108.5" y="91.4">100nF</text>
<text x="108.5" y="92.9">0603</text>
<text x="155.8" y="106.9">620R</text>
<text x="155.8" y="108.4">0603</text>
<text x="155.8" y="119.6">47R</text>
<text x="155.8" y="121.1">0603</text>
<text x="21" y="134.9">22R</text>
<text x="21" y="136.4">0603</text>
<text x="33.7" y="134.9">22R</text>
<text x="33.7" y="136.4">0603</text>
<text x="46.5" y="134.9">22R</text>
<text x="46.5" y="136.4">0603</text>
<text x="111.1" y="137.1">10uF</text>
<text x="156.8" y="137.1">10uF</text>
<text x="164.4" y="137.1">10uF</text>
<text x="111.1" y="138.7">0603</text>
<text x="156.8" y="138.7">0805</text>
<text x="164.4" y="138.7">0603</text>
<text x="37.4" y="172.7">47uF</text>
<text x="45" y="172.7">47uF</text>
<text x="52.6" y="172.7">47uF</text>
<text x="62.7" y="172.7">100nF</text>
<text x="72.9" y="172.7">100nF</text>
<text x="108.5" y="172.7">100nF</text>
<text x="118.7" y="172.7">100nF</text>
<text x="37.4" y="174.2">1206</text>
<text x="45" y="174.2">1206</text>
<text x="52.6" y="174.2">1206</text>
<text x="62.7" y="174.2">0603</text>
<text x="72.9" y="174.2">0603</text>
<text x="108.5" y="174.2">0603</text>
<text x="118.7" y="174.2">0603</text>
</g>
</svg>
